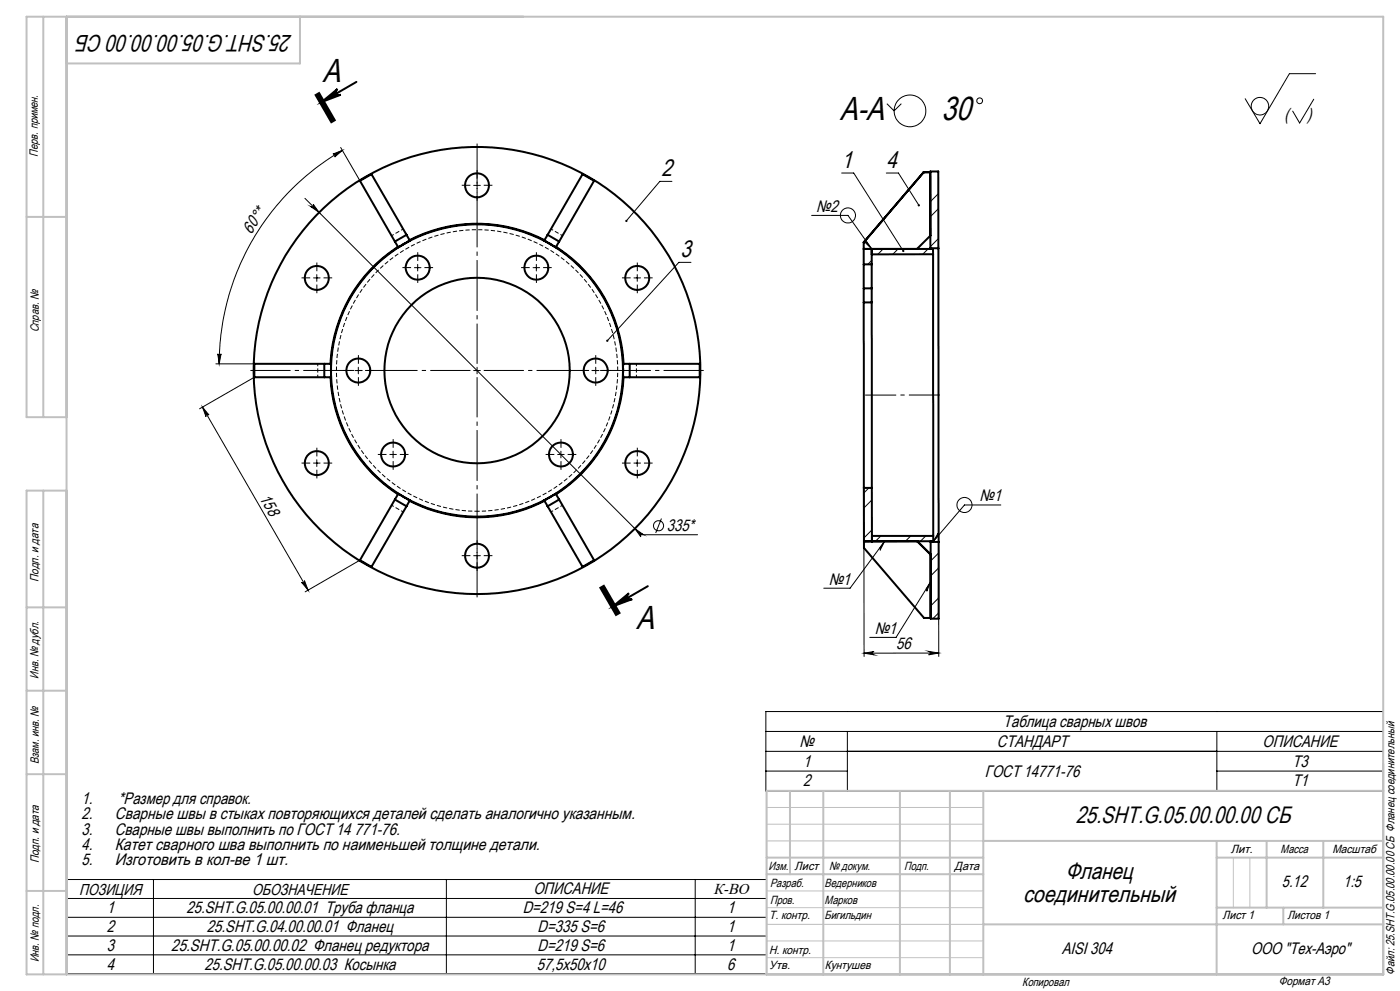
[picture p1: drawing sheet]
<svg xmlns="http://www.w3.org/2000/svg" width="420mm" height="297mm" viewBox="0 0 420 297" stroke-linecap="round" stroke-linejoin="round" font-family="sans-serif">
<g fill="none" stroke="#000" stroke-width=".3" stroke-dasharray="1.3 .6" stroke-dashoffset=".5" stroke-linecap="butt">
<path d="M119.4 74l3.5-2M121 68.6l-3.5 2M163.4 72l3.4 2M168.8 70.6l-3.5-2M95.3 109v4M99.2 113v-4M187.1 109v4M190.9 113v-4M117.5 151.4l3.5 2M122.9 150.1l-3.5-2M143.1 153.2a42.2 42.2 0 0 1-36.9-62.6 42.2 42.2 0 0 1 72.6-2.1 42.2 42.2 0 0 1-33.2 64.7h-2.5M165.3 153.4l3.5-2"/>
<path d="M166.8 148.1l-3.4 2"/>
</g>
<g fill="none" stroke="#000" stroke-width=".6">
<path d="M106.9 24.5l-10.3 6M277.1 51.6h.1M277.1 51.6l-18 21M277.1 51.6h2M119.4 74a43.9 43.9 0 0 0-20.2 35M122 70.4l-3.5 2M122 70.4l.9 1.7-3.4 2-1-1.7M122 70.4l-10.6-18.2-3.4 2 10.5 18.2M122.9 72a44 44 0 0 1 40.4 0M164.3 70.4l3.4 2M164.3 70.4l-1 1.7 3.4 2 1-1.7M164.3 70.4l10.5-18.2 3.4 2-10.5 18.2"/>
<path d="M166.8 74a43.9 43.9 0 0 1 20.2 35M259.1 72.6h.1M259.1 79.2v7.2M259.1 74.6h20.8v1.6M259.1 72.6v6.6M259.1 79.2h2.4M261.5 79.2v7.2M261.5 74.6v4.6M279.1 74.4v.2M279.1 74.4v-23h2.4v23M279.1 70.6l-4 4M279.1 74.4h2.4"/>
<path d="M279.9 76.2l.1 84.4M279.9 76.2h-18.4M281.5 74.4l.1 88M259.1 90.6l.1 55.6M259.1 86.4v4.2M259.1 90.6h2.4M259.1 86.4h2.4M261.5 90.6v55.6M261.5 86.4v4.2M76.3 109h23v4.1h-23zM97.3 109v4.1M99.2 113.1a43.9 43.9 0 0 0 20.2 35"/>
<path d="M186.9 109h23v4.1h-23zM187 113.1a43.9 43.9 0 0 1-20.2 35M188.9 109v4.1M118.5 149.7l3.5 2M118.5 149.7l1-1.7 3.4 2-.9 1.7M118.5 149.7l-10.5 18.2 3.4 2 10.6-18.2M122.9 150.1a43.9 43.9 0 0 0 40.4 0M167.7 149.7l10.5 18.2-3.4 2-10.5-18.2M167.7 149.7l-3.4 2M167.7 149.7l-1-1.7-3.4 2 1 1.7M259.2 146.2h2.3M259.2 146.2v16"/>
<path d="M261.5 146.2l.1 16v-1.6h18.4M194.3 175.7l-10.3 6M259.2 162.2h.1M259.2 162.2v2l18 21h2M275.2 162.2h.1M275.2 162.2l4 4M279.2 162.2v.2M279.2 162.4v23h2.4v-23M279.2 162.4h2.4M280 160.6v1.6h-20.8"/>
<circle cx="143.1" cy="55.6" r="3.6"/>
<circle cx="95" cy="83.3" r="3.6"/>
<circle cx="125.3" cy="80.2" r="3.6"/>
<circle cx="160.9" cy="80.2" r="3.6"/>
<circle cx="191.2" cy="83.3" r="3.6"/>
<circle cx="107.5" cy="111" r="3.6"/>
<circle cx="143.1" cy="111" r="27.8"/>
<circle cx="143.1" cy="111.1" r="43.8"/>
<circle cx="143.1" cy="111" r="67"/>
<circle cx="178.7" cy="111" r="3.6"/>
<circle cx="95" cy="138.8" r="3.6"/>
<circle cx="117.9" cy="136.2" r="3.6"/>
<circle cx="168.3" cy="136.2" r="3.6"/>
<circle cx="191.2" cy="138.8" r="3.6"/>
<circle cx="143.1" cy="166.5" r="3.6"/>
</g>
<g fill="none" stroke="#000" stroke-width=".3">
<path d="M266.1 31.1l2.1 2.1 2.2-2.1M394.1 29.7l-4.2 7.2-2.1-3.6M394.7 22.1h-7.9l-8.8 15-4.4-7.5M91.5 59.4l100.8 100.9h17M99.9 46.2l2.8-1.1-2.3 2a.52 .52 0 0 0 .1-.7 .52 .52 0 0 0-.6-.2zM102.2 44.2l5.8 10M102.7 45.1a74 74 0 0 0-36.9 63.9M142.1 55.6h2M143.1 54.5v2M201.6 54.4h-3.7l-10 11.8M252.5 51.9h3.6l14.9 23.3M265.9 51.9h3.6l6.2 9.6"/>
<path d="M279.2 51.4l-.1 .1M281.5 58.1l-2.4 2.4M93.2 61.9a.5 .5 0 0 0 .7 0 .5 .5 0 0 0 0-.7l1.8 2.5zM125.3 79.2v2M160.9 79.2v2M207.3 78.6h-3.6l-21.5 23.5M243.5 64.6h10.9l7.1 10M259.4 72.5l.7 .1 1.4 2zM261.5 78l-1.2 1.2M264.9 74.6l-1.6 1.6M269.4 74.6l-1.6 1.6M278.4 74.6l-1.6 1.6"/>
<path d="M281.5 71.5l-2.4 2.4M281.5 62.5l-2.4 2.4M94.1 83.3h1.9M95 82.3v2M124.3 80.2h2M159.9 80.2h2M190.2 83.3h2M191.2 82.3v2M64.8 109h11.5M65.3 106a.49 .49 0 0 0 .5 .5 .49 .49 0 0 0 .5-.5l-.5 3zM76.3 113.1l-16.4 9.4M106.5 111.1h2"/>
<path d="M107.5 110.1v1.9M142.1 111.1h2M143.1 110.1v1.9M177.7 111.1h2M178.7 110.1v1.9M60.7 122l2 2.4a.51 .51 0 0 0-.7-.2 .51 .51 0 0 0-.2 .7zM60.7 122l31.7 54.9M94.1 138.8h1.9M95 137.8v2M116.9 136.2h2M117.9 135.2v2M167.3 136.2h2"/>
<path d="M168.3 135.2v2M190.2 138.8h2M191.2 137.8v2M190.5 158.4l2.5 1.8a.5 .5 0 0 0-.7 0 .5 .5 0 0 0 0 .7zM198.4 155.4l-1.7 4.3M259.2 146.2v50.5M260.7 146.2l-1.5 1.5M261.6 158.8l-2.4 2.4M261.6 149.8l-2.4 2.4M281.4 159.8l.1 .7-1.6 1.9zM300.2 151.3h-10.9l-9.4 11.1M90.5 174.5a.49 .49 0 0 0 .7 .2 .49 .49 0 0 0 .1-.7l1.1 2.9z"/>
<path d="M108 167.9l-16.5 9.5M142.1 166.5h2M143.1 165.6v1.9M264.3 160.6l-1.7 1.6M265.4 162.2l-1.4 2.7-.1-.7zM265.4 162.2l-10.4 14.1h-7.9M273.2 160.6l-1.6 1.6M277.7 160.6l-1.6 1.6M279.2 174.4l-1.2 2.8 .1-.5-.3-.2zM279.2 174.4l-10.4 16.6h-7.9M281.6 165.7l-2.4 2.4M281.6 179.2l-2.4 2.4"/>
<path d="M281.6 170.2l-2.4 2.4M281.6 162.4v34.3M259.2 195.8l3-.5a.49 .49 0 0 0-.5 .5 .49 .49 0 0 0 .5 .4zM278.6 195.2l3 .5-3 .5a.51 .51 0 0 0 .5-.5 .51 .51 0 0 0-.5-.5zM281.6 183.7l-1.7 1.7M281.6 195.7l-22.4 .1M229.8 213.3h185.2v23.8h-185.2zM229.8 219.2h185.2M254.2 219.2v17.9M365.1 219.2v17.9M229.8 225.2h185.2M229.8 231.1h24.4"/>
<path d="M365.1 231.1h49.9M20.1 263.6h209.9v28.2h-209.9zM20.1 269.3h209.9M20.1 274.9h209.9M46 263.6v28.2M133.9 263.6v28.2M208.6 263.6v28.2M20.1 280.5h209.9M20.1 286.2h209.9"/>
<circle cx="273" cy="33.2" r="4.8"/>
<circle cx="293.9" cy="30.2" r=".87"/>
<circle cx="378" cy="31.8" r="2.63"/>
<circle cx="254.4" cy="64.6" r="2.26"/>
<circle cx="197.6" cy="157.6" r="1.52"/>
<circle cx="289.3" cy="151.4" r="2.26"/>
</g>
<path d="M94.5 28.2l5 8.7M95.1 27.9l5 8.7M95.6 27.6l5 8.7M96.6 30.5l4.6-3.8a1 1 0 0 0-.3 1.3 1 1 0 0 0 1.3 .4zM180 175.9l5 8.7M180.5 175.6l5 8.7M181 175.3l5 8.7M184 181.7l4.7-3.9a1.01 1.01 0 0 0-.4 1.3 1.01 1.01 0 0 0 1.4 .5z" fill="none" stroke="#000" stroke-width=".6" stroke-linecap="butt"/>
<path d="M259.6 118.4h22.4" fill="none" stroke="#000" stroke-width=".3" stroke-dasharray="15.2 1.3 1.3 1.3" stroke-dashoffset="5.9" stroke-linecap="butt"/>
<path d="M141.1 111h-66M143.1 113v66M143.1 109v-66M145.1 111h66" fill="none" stroke="#000" stroke-width=".3" stroke-dasharray="15.2 1.3 1.3 1.3" stroke-dashoffset="3.2" stroke-linecap="butt"/>
<g fill="none" stroke="#000" stroke-width=".3" stroke-dasharray="15.2 1.3 1.3 1.3" stroke-linecap="butt">
<path d="M141.1 55.5h-2.6M143.1 57.5v2.6M143.1 53.5v-2.6M145.1 55.5h2.6M125.3 78.2v-2.6M160.9 78.2v-2.6M93.1 83.3h-2.6M95.1 85.3v2.6M95.1 81.3v-2.6M97.1 83.3h2.6M123.3 80.2h-2.6M125.3 82.2v2.6"/>
<path d="M127.3 80.2h2.6M158.9 80.2h-2.6M160.9 82.2v2.6M162.9 80.2h2.6M189.2 83.3h-2.6M191.2 85.3v2.6M191.2 81.3v-2.6M193.2 83.3h2.6M105.5 111h-2.6M107.5 113v2.6M107.5 109v-2.6M109.5 111h2.6"/>
<path d="M176.7 111h-2.6M178.7 113v2.6M178.7 109v-2.6M180.7 111h2.6M93.1 138.8h-2.6M95.1 136.8v-2.6M97.1 138.8h2.6M116 136.2h-2.6M118 138.2v2.6M118 134.2v-2.6M120 136.2h2.6M166.3 136.2h-2.6"/>
<path d="M168.3 138.2v2.6M168.3 134.2v-2.6M170.3 136.2h2.6M189.2 138.8h-2.6M191.2 136.8v-2.6M193.2 138.8h2.6M95.1 140.8v2.6M191.2 140.8v2.6M141.1 166.5h-2.6M143.1 168.5v2.6M143.1 164.5v-2.6M145.1 166.5h2.6"/>
</g>
<path d="M230 242h65M230 247h65M230 252h65M370 257v15M375 257v15M230 277h65M230 272h65M230 267h65M230 287h65M230 282h65" fill="none" stroke="#c0c0c0" stroke-width=".3"/>
<g fill="none" stroke="#c0c0c0" stroke-width=".6">
<path d="M13 5v120M20 5v287M90 5v14h-70M8 65h12M20 125h-12v-120h407v287h-407v-145h12M13 147v145M8 182h12M8 207h12M8 232h12M237 237v25M247 237v55M270 237v55"/>
<path d="M285 237v55M295 237v55M415 237h-185v55M230 257h65M295 252h120M365 252v40M365 257h50M380 252v20M397 252v20M8 267h12M230 262h65M295 277h120"/>
<path d="M365 272h50M385 272v5"/>
</g>
<g fill="#000">
<path d="M137.1 -.1h6zM137.1 297.1h6z"/>
<path d="M96.6 30.5l4.6-3.8a1 1 0 0 0-.3 1.3 1 1 0 0 0 1.3 .4zM184 181.7l4.7-3.9a1.01 1.01 0 0 0-.4 1.3 1.01 1.01 0 0 0 1.4 .5z"/>
<path d="M99.9 46.2l2.8-1.1-2.3 2a.52 .52 0 0 0 .1-.7 .52 .52 0 0 0-.6-.2zM65.3 106a.49 .49 0 0 0 .5 .5 .49 .49 0 0 0 .5-.5l-.5 3z"/>
<path d="M93.2 61.9l2.5 1.8-1.8-2.5a.5 .5 0 0 1 0 .7 .5 .5 0 0 1-.7 0zM190.5 158.4l1.8 2.5a.5 .5 0 0 1 0-.7 .5 .5 0 0 1 .7 0zM-.1 153.1v1.7zM-.1 155v1.9zM-.1 165.6v1.9zM-.1 154.8v1.8zM281.4 159.8l.1 .7-1.6 1.9zM265.4 162.2l-1.4 2.7-.1-.7zM279.2 174.4l-1.2 2.8 .1-.5-.3-.2zM259.4 72.5l.7 .1 1.4 2z"/>
<path d="M187.6 66l.1 .5 .2-.3-.2 .3a.34 .34 0 0 0 .5-.1 .34 .34 0 0 0-.1-.4 .34 .34 0 0 0-.5 0zM182 101.8l-.1 .5 .3-.2-.2 .3a.34 .34 0 0 0 .4 0 .34 .34 0 0 0 .1-.5 .34 .34 0 0 0-.5-.1zM275.4 61.3v.4l.4 .1-.1-.3 .2 .3v-.5zM270.8 75v.5h.3l-.1-.3 .1 .3 .2-.1-.2-.5z"/>
<path d="M60.7 122l2 2.4a.51 .51 0 0 0-.7-.2 .51 .51 0 0 0-.2 .7zM90.5 174.5a.49 .49 0 0 0 .7 .2 .49 .49 0 0 0 .1-.7l1.1 2.9z"/>
<path d="M278.6 195.2l3 .5-3 .5a.51 .51 0 0 0 .5-.5 .51 .51 0 0 0-.5-.5zM259.2 195.8l3-.5a.49 .49 0 0 0-.5 .5 .49 .49 0 0 0 .5 .4z"/>
</g>
<g font-size="10">
<text x="96.8" y="24.6">A</text>
<text x="252" y="36">A-A</text>
<text x="282.5" y="36">30</text>
<text x="190.9" y="188.5">A</text>
</g>
<g font-size="7.1">
<text x="87.7" y="10.6" transform="rotate(-180 87.7 10.6)">25.SHT.G.05.00.00.00 СБ</text>
<text x="198.5" y="52.8">2</text>
<text x="252.5" y="50.3">1</text>
<text x="265.9" y="50.3">4</text>
<text x="204.2" y="77">3</text>
<text x="322.7" y="246.8">25.SHT.G.05.00.00.00 СБ</text>
<text x="319.7" y="263.4">Фланец</text>
<text x="307" y="270.4">соединительный</text>
</g>
<g font-size="5.1">
<text x="385.4" y="36">(</text>
<text x="392.2" y="36">)</text>
</g>
<g font-size="5">
<text x="244.8" y="63.5">№2</text>
<text x="75.4" y="70.3" transform="rotate(-56 75.4 70.3)">60°*</text>
<text x="77.7" y="149.3" transform="rotate(60 77.7 149.3)">158</text>
<text x="293.9" y="150.2">№1</text>
<text x="200.1" y="159.2">335*</text>
<text x="248.6" y="175.2">№1</text>
<text x="262.4" y="189.9">№1</text>
<text x="268.8" y="194.6">56</text>
<text x="300.9" y="217.8">Таблица сварных швов</text>
<text x="239.9" y="223.8">№</text>
<text x="299.1" y="223.8">СТАНДАРТ</text>
<text x="378.8" y="223.8">ОПИСАНИЕ</text>
<text x="240.9" y="229.7">1</text>
<text x="295.5" y="232.7">ГОСТ 14771-76</text>
<text x="387.7" y="229.7">Т3</text>
<text x="240.9" y="235.7">2</text>
<text x="387.7" y="235.7">Т1</text>
<text x="24.5" y="245.6">2.</text>
<text x="24.5" y="241.1">1.</text>
<text x="34.5" y="245.6">Сварные швы в стыках повторяющихся деталей сделать аналогично указанным.</text>
<text x="35.5" y="241.1">*Размер для справок.</text>
<text x="24.5" y="250.1">3.</text>
<text x="34.5" y="250.1">Сварные швы выполнить по ГОСТ 14 771-76.</text>
<text x="24.5" y="254.6">4.</text>
<text x="34.5" y="254.6">Катет сварного шва выполнить по наименьшей толщине детали.</text>
<text x="24.5" y="259.1">5.</text>
<text x="34.5" y="259.1">Изготовить в кол-ве 1 шт.</text>
<text x="160" y="268">ОПИСАНИЕ</text>
<text x="384.6" y="265.9">5.12</text>
<text x="403" y="265.9">1:5</text>
<text x="32" y="273.7">1</text>
<text x="56" y="273.7">25.SHT.G.05.00.00.01 Труба фланца</text>
<text x="156.8" y="273.7">D=219 S=4 L=46</text>
<text x="218.2" y="273.7">1</text>
<text x="32" y="279.3">2</text>
<text x="62.1" y="279.3">25.SHT.G.04.00.00.01 Фланец</text>
<text x="161.3" y="279.3">D=335 S=6</text>
<text x="218.2" y="279.3">1</text>
<text x="32" y="285">3</text>
<text x="51.4" y="285">25.SHT.G.05.00.00.02 Фланец редуктора</text>
<text x="161.3" y="285">D=219 S=6</text>
<text x="218.2" y="285">1</text>
<text x="318.5" y="285.8">AISI 304</text>
<text x="375.3" y="285.8">ООО &quot;Тех-Аэро&quot;</text>
<text x="32" y="290.6">4</text>
<text x="61.3" y="290.6">25.SHT.G.05.00.00.03 Косынка</text>
<text x="161.1" y="290.6">57,5х50х10</text>
<text x="218.2" y="290.6">6</text>
</g>
<g font-size="4.7">
<text x="23.8" y="268.1">ПОЗИЦИЯ</text>
<text x="75.6" y="268.1">ОБОЗНАЧЕНИЕ</text>
<text x="214" y="267.9">К-ВО</text>
</g>
<g font-size="3.6">
<text x="11.4" y="46.9" transform="rotate(-90 11.4 46.9)">Перв. примен.</text>
<text x="11.6" y="99.6" transform="rotate(-90 11.6 99.6)">Справ. №</text>
<text x="11.5" y="174.4" transform="rotate(-90 11.5 174.4)">Подп. и дата</text>
<text x="11.6" y="203.4" transform="rotate(-90 11.6 203.4)">Инв. № дубл.</text>
<text x="11.6" y="229" transform="rotate(-90 11.6 229)">Взам. инв. №</text>
<text x="369.2" y="255.7">Лит.</text>
<text x="384.2" y="255.7">Масса</text>
<text x="399.7" y="255.7">Масштаб</text>
<text x="11.7" y="258.8" transform="rotate(-90 11.7 258.8)">Подп. и дата</text>
<text x="230.6" y="260.6">Изм.</text>
<text x="238.4" y="260.6">Лист</text>
<text x="248.7" y="260.6">№ докум.</text>
<text x="271.3" y="260.7">Подп.</text>
<text x="286.4" y="260.7">Дата</text>
<text x="231" y="265.7">Разраб.</text>
<text x="247.4" y="265.7">Ведерников</text>
<text x="230.7" y="275.5">Т. контр.</text>
<text x="231" y="270.9">Пров.</text>
<text x="247.4" y="275.5">Бигильдин</text>
<text x="247.4" y="270.9">Марков</text>
<text x="366.8" y="275.5">Лист 1</text>
<text x="386.2" y="275.5">Листов 1</text>
<text x="230.7" y="285.8">Н. контр.</text>
<text x="11.6" y="288.4" transform="rotate(-90 11.6 288.4)">Инв. № подл.</text>
<text x="230.7" y="290.5">Утв.</text>
<text x="247.4" y="290.5">Кунтушев</text>
<text x="418.4" y="292.1" transform="rotate(-90 418.4 292.1)">Файл: 25.SHT.G.05.00.00.00 СБ Фланец соединительный</text>
<text x="306.7" y="295.4">Копировал</text>
<text x="383.6" y="295.2">Формат A3</text>
</g>
</svg>
